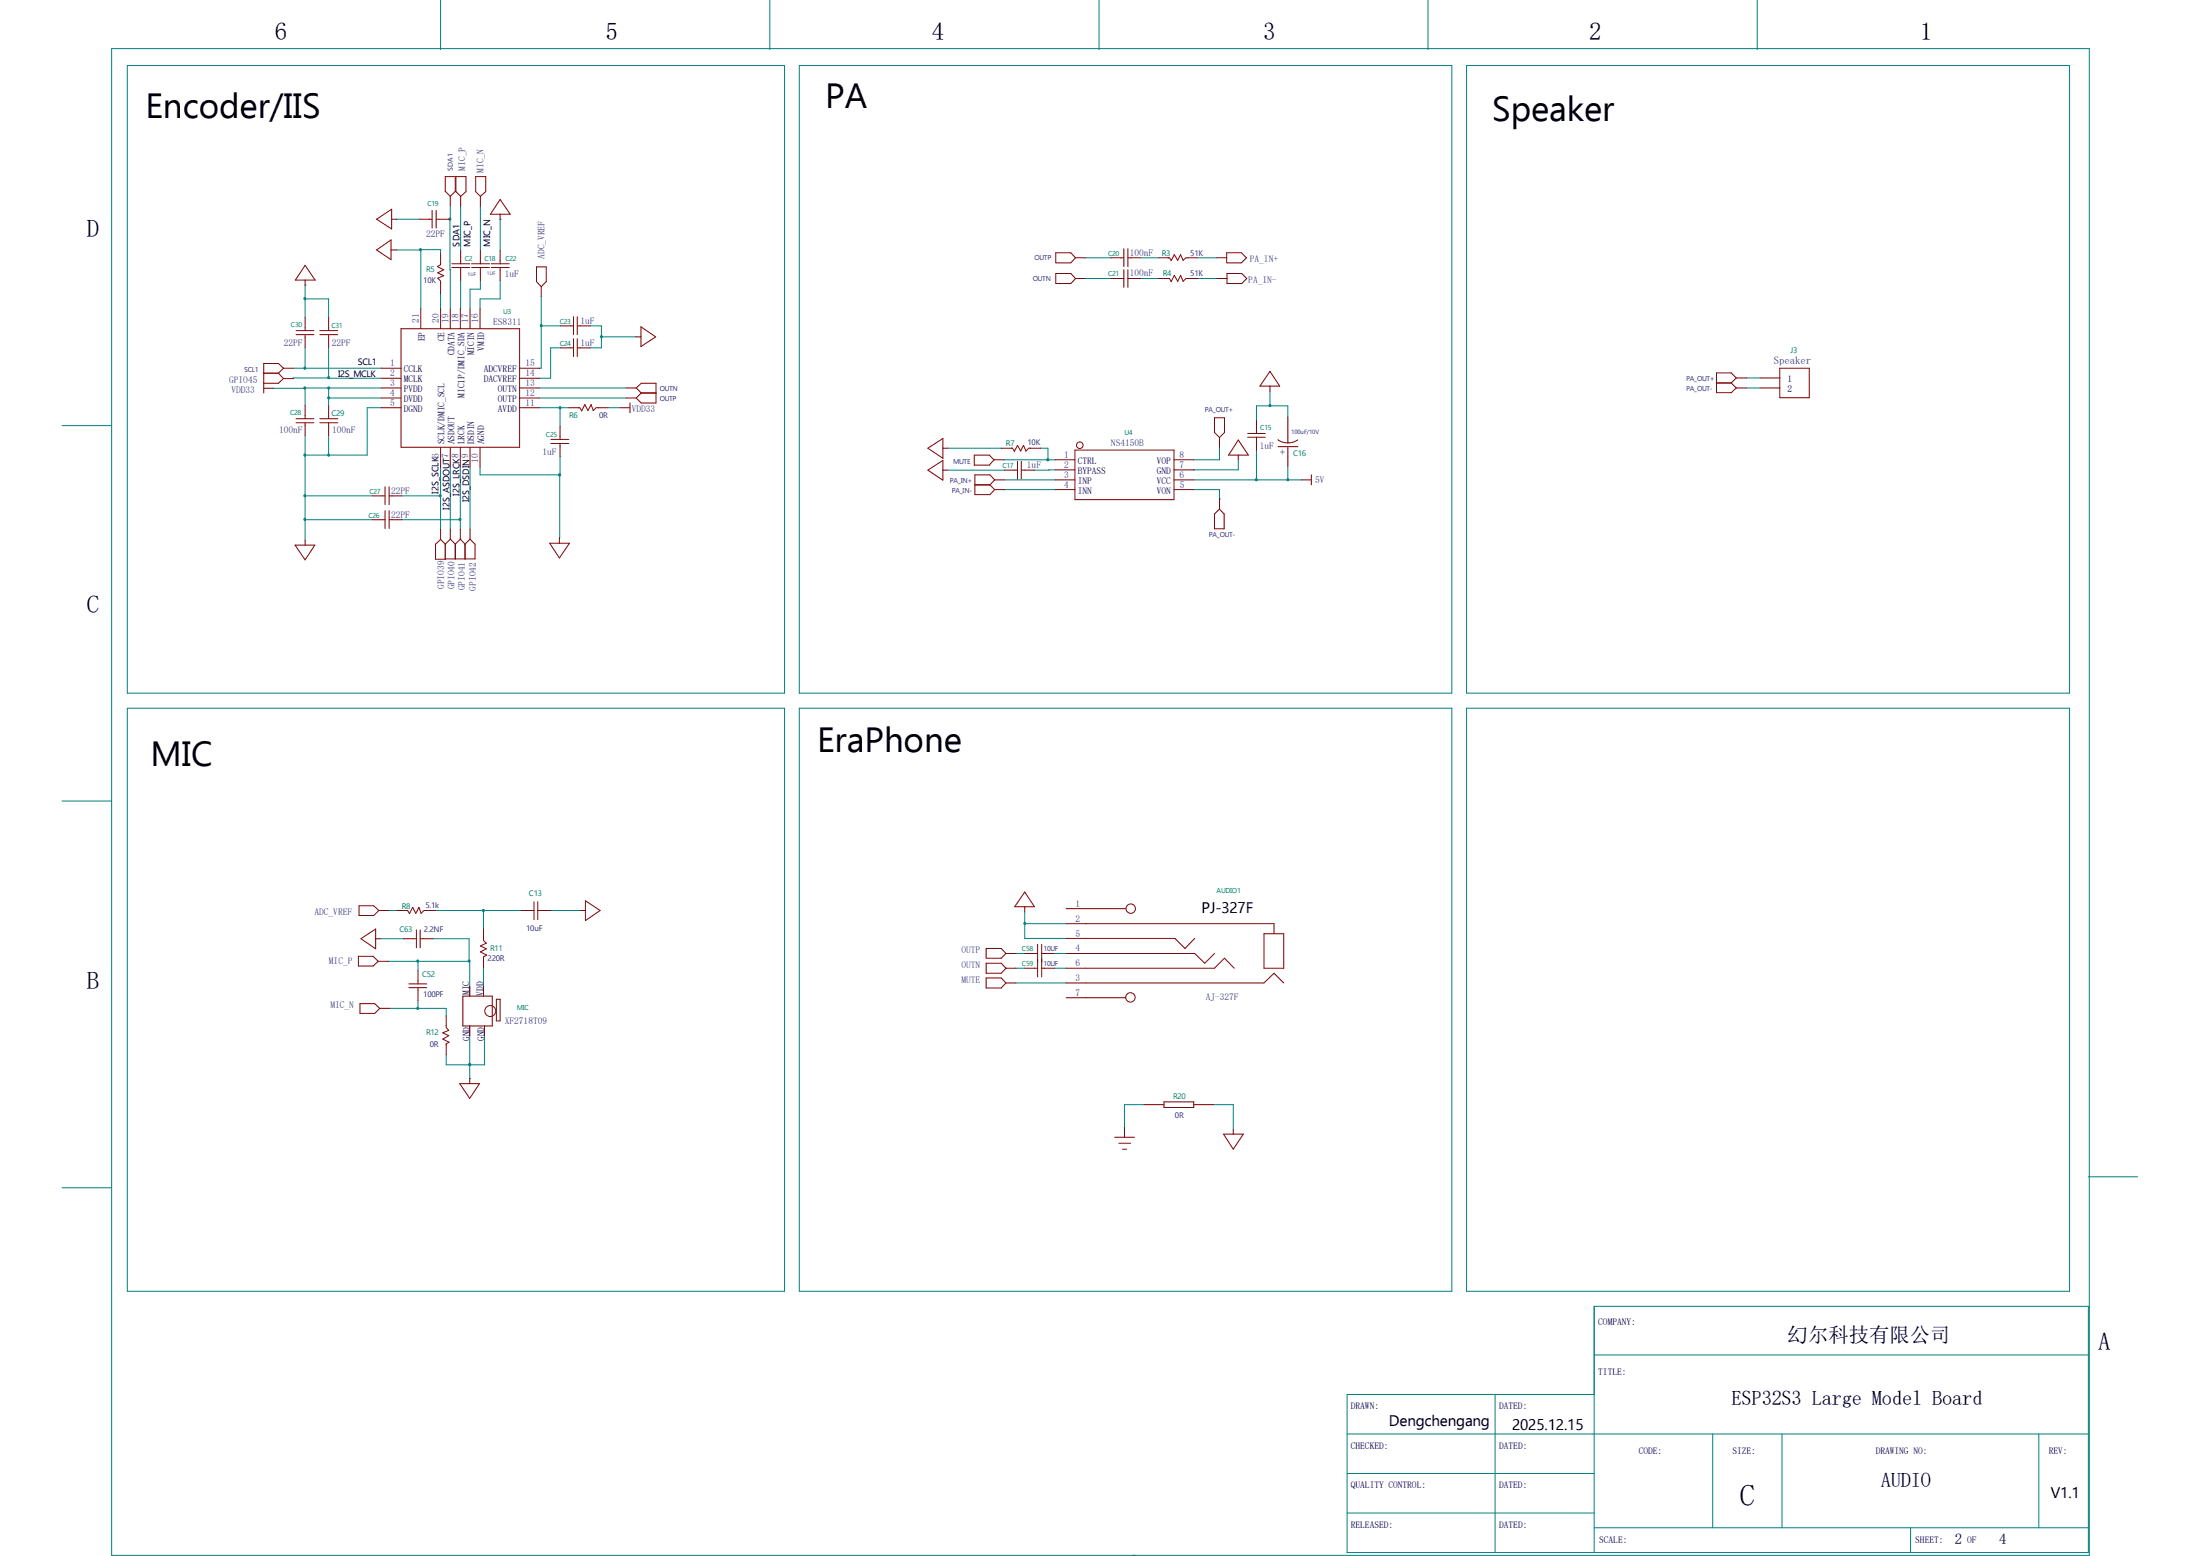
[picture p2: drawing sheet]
<svg xmlns="http://www.w3.org/2000/svg" width="297mm" height="210mm" viewBox="0 0 297 210" stroke-linecap="round" stroke-linejoin="round" font-family="sans-serif">
<g fill="none" stroke="#008080" stroke-width=".14">
<path d="M15.1 6.6h267v203.3h-267zM17.2 8.8h88.7v84.8h-88.7zM59.5 0v6.7M103.9 0v6.7M107.9 8.8h88.1v84.8h-88.1zM148.4 0v6.7M192.8 0v6.7M198 8.8h81.4v84.8h-81.4zM237.2 0v6.7M41.2 38.5h.1M41.2 38.5v4.4M53.5 29.6h3.1"/>
<path d="M53.5 33.7h3.3M59.5 34.2v-.5h-2.7v8M59.5 39.5v2.2M60.6 29.6h.1M60.8 27.8v13.9M62.2 27.9v6M62.2 37.8l-.1 3.9M64.9 37.8v1.2h-1.4v2.7M64.9 27.9v6M67.5 29.6h.1M67.5 37.8v2.5h-2.7v1.4M67.5 29.6v4.3"/>
<path d="M146.5 34.8h3.5M146.5 37.6h3.5M154 34.8h2.4M154 37.6h2.4M161.7 34.8h2.6M161.7 37.6h2.6M8.4 57.4h6.7M36.9 52.4h4.3M39.6 49.7h11.9M41.2 40.3h3.2v2.6M41.2 46.9v2.8M41.2 58.8v14.1"/>
<path d="M44.4 46.9v4.2h7.1M44.4 53.7h7.1M44.4 52.4v2.4M44.4 58.8v2.6M44.4 51h-4.8v.1M51.5 52.4h-10.3v2.4M51.5 55h-1.9v6.4h-8.4M72.8 52.4h11.7M72.8 53.7h11.7M72.8 55h4M73.1 44h2.6M73.1 40v9.7h-.3"/>
<path d="M75.6 55v2.6M75.7 46.9h-1.4v4.2h-1.5M79.7 44h1.5v2.9h-1.5M81.2 45.5h4.7M82.1 55h1.6M171.4 52.8v2M173.9 56.3v-1.5h-4.3v1.9M235.8 52.4h1.8M235.8 51h1.8M41.2 70.1h9M41.2 66.9h9M54.3 70.1h7.8"/>
<path d="M54.3 66.9h5.2M59.5 63v8.5M60.8 63v8.4M62.1 63v8.4M63.5 63v8.4M75.6 64.1l-.1 8.5M75.6 61.6v2.5h-10.8v-1.1M127.9 63.5h7.7M127.9 60.5h7.3M135.6 62.1h6.9M135.6 64.8h6.9M135.6 66.1h6.9"/>
<path d="M140.5 60.5h1v1.6M142.5 63.4l-2.9 .1M161.2 63.4h.1M161.2 64.8h14.5M161.2 66.1h3.4v1.3M164.6 67.4h.1M164.6 60.4v1.7h-3.4M167.2 62.1v1.3h-6M169.6 60.7v4.1M173.9 64.8h.1M173.9 62.9v1.9M17.2 95.6h88.7v78.7h-88.7z"/>
<path d="M107.9 95.6h88.1v78.7h-88.1zM198 95.6h81.4v78.7h-81.4zM8.4 108.1h6.7M51.4 126.7h3.1M52.4 129.8h11v4.7M52.5 122.9h1.1M52.6 136.1h7.6v1M56.4 129.8v1.2M56.4 135v1.1M58.5 126.7h4.8v3.1M58.8 122.9h11.6M63.4 138.5v7.1"/>
<path d="M65.3 122.9h.1M65.3 122.9v2.5M65.3 130.6v3.9M65.4 138.5v5.2h-5.2v-1.3M74.3 122.9h4.1M137.2 128.7h1.1M137.2 130.7h1.1M137.2 132.7h6.7M138.3 123.1v3.6h5.6M138.3 124.7h5.6M142.3 128.7h1.6M142.3 130.7h1.6"/>
<path d="M63.4 145.6h.1M63.4 143.7h.1M154.5 149.1h-2.7v3M163.8 149.1h2.7v3.3M281.9 158.8h6.7M8.4 160.3h6.7M181.9 193.5h100M181.9 198.9h33.3M201.8 188.2v21.3M215.2 188.2h-33.3v21.3h100v-33.2h-66.7v33.2M215.2 182.9h66.7M231.2 193.5v12.7"/>
<path d="M240.6 193.5v12.7M275.3 193.5v12.7M181.9 204.2h33.3M215.2 206.2h66.7M257.9 206.2v3.3"/>
</g>
<g fill="#008080" stroke="#008080" stroke-width=".14">
<circle cx="169.6" cy="64.7" r=".15"/>
<circle cx="141.5" cy="62.1" r=".15"/>
<circle cx="60.7" cy="29.6" r=".14"/>
<circle cx="41.1" cy="49.7" r=".14"/>
<circle cx="44.4" cy="52.4" r=".14"/>
<circle cx="44.4" cy="53.7" r=".14"/>
<circle cx="41.1" cy="66.9" r=".14"/>
<circle cx="41.1" cy="61.4" r=".14"/>
<circle cx="44.4" cy="61.4" r=".14"/>
<circle cx="73.1" cy="43.9" r=".14"/>
<circle cx="75.5" cy="64.1" r=".15"/>
<circle cx="41.1" cy="70.1" r=".14"/>
<circle cx="81.2" cy="45.4" r=".14"/>
<circle cx="56.8" cy="33.7" r=".14"/>
<circle cx="63.4" cy="143.7" r=".14"/>
<circle cx="41.1" cy="52.4" r=".14"/>
<circle cx="75.6" cy="55" r=".14"/>
<circle cx="41.1" cy="40.3" r=".14"/>
<circle cx="44.4" cy="51" r=".14"/>
<circle cx="59.4" cy="66.9" r=".14"/>
<circle cx="62.1" cy="70.1" r=".14"/>
<circle cx="173.9" cy="64.7" r=".14"/>
<circle cx="171.4" cy="54.7" r=".14"/>
<circle cx="65.3" cy="122.9" r=".15"/>
<circle cx="56.4" cy="129.7" r=".14"/>
<circle cx="56.4" cy="136.1" r=".14"/>
<circle cx="63.3" cy="129.7" r=".14"/>
<circle cx="138.3" cy="124.6" r=".14"/>
</g>
<g fill="none" stroke="#800000" stroke-width=".14">
<path d="M41.2 37.8v.7M41.2 35.8l1.3 2h-2.6zM50.8 33.7l2-1.3v2.7zM50.8 29.6l2.1-1.4v2.7zM52.8 33.7h.7M52.9 29.6h.6M56.6 29.6h1.7M58.3 28.4v2.4M58.9 29.6h1.7M58.9 28.4v2.4M59.5 34.2v1.5l-.4 .3 .8 .4-.8 .4 .8 .4-.8 .3 .4 .4M59.5 38v1.5"/>
<path d="M60.1 23.8h1.4v2l-.7 .7-.7-.7zM60.8 26.5v1.3M61 35.6h2.4M61 36.1h2.4M61.6 23.8h1.3v2.1l-.7 .6-.6-.6zM62.2 26.5v1.4M62.2 33.9v1.7M62.2 36.1v1.7M63.7 35.6h2.4M63.7 36.1h2.4M64.2 23.8h1.4v2.1l-.7 .6-.7-.6zM64.9 26.5v1.4"/>
<path d="M64.9 33.9v1.7M64.9 36.1v1.7M66.3 35.6h2.4M66.3 36.1h2.4M67.5 28.9v.7M67.5 33.9v1.7M67.5 36.1v1.7M67.5 26.9l1.4 2h-2.7zM72.4 36h1.3v2l-.6 .7-.7-.7zM73.1 38.7v1.3M142.5 34.1h2.1l.6 .7-.6 .7h-2.1zM142.5 36.9h2.1l.6 .7-.6 .7h-2.1z"/>
<path d="M145.2 34.8h1.3M145.2 37.6h1.3M150 34.8h1.7M150 37.6h1.7M151.7 33.6v2.4M151.7 36.4v2.4M152.3 34.8h1.7M152.3 33.6v2.4M152.3 36.4v2.4M152.3 37.6h1.7M156.4 34.8h1.5l.2 .4 .4-.8 .5 .7 .4-.7 .3 .7 .4-.3M156.4 37.6h1.5l.2 .4 .4-.8 .5 .8 .4-.8 .3 .8 .4-.4"/>
<path d="M160.1 34.8h1.6M160.1 37.6h1.6M164.3 34.8h1.3M164.3 37.6h1.4M165.6 34.1h2l.7 .7-.7 .7h-2zM165.7 36.9h1.9l.7 .7-.7 .7h-1.9zM35.6 50.4h2M35.6 52.4h1.3M37.6 50.4l.7 .7M38.3 49.7h1.3M38.3 51.1l-.7 .6h-2M38.3 49.7l-.7 .7"/>
<path d="M38.3 49.7l-.7-.6h-2v3.9M38.3 51.1h1.3M40 44.6h2.4M40 45.2h2.4M40 56.5h2.4M40 57.1h2.4M41.2 42.9v1.7M41.2 45.2v1.7M41.2 54.8v1.7M41.2 57.1v1.7M43.2 44.6h2.4M43.2 45.2h2.4"/>
<path d="M43.2 56.5h2.4M43.2 57.1h2.4M44.4 42.9v1.7M44.4 45.2v1.7M44.4 54.8v1.7M44.4 57.1v1.7M51.5 49.7h2.6M51.5 51.1h2.6M51.5 52.4h2.6M51.5 53.7h2.6M51.5 55h2.6M54.1 44.4h16v16h-16z"/>
<path d="M56.8 41.7v2.7M59.5 41.7v2.7M60.8 41.7v2.7M62.1 41.7v2.7M63.5 41.7v2.7M64.8 41.7v2.7M70.1 49.7h2.7M70.1 51.1h2.7M70.1 52.4h2.7M70.1 53.7h2.7M70.1 55h2.7M74.4 59.3h2.4"/>
<path d="M74.4 59.9h2.4M75.6 57.6v1.7M75.6 59.9v1.7M75.7 44h1.7M75.7 46.9h1.7M76.8 55h1.5l.2 .5 .5-.9 .4 .8 .4-.8 .3 .8 .4-.4M77.4 42.8v2.4M77.4 45.7v2.4M77.9 44h1.8M77.9 42.8v2.4M77.9 45.7v2.4M77.9 46.9h1.8"/>
<path d="M80.5 55h1.6M83.7 55h1.3M84.5 52.4h1.4M84.5 53.7h1.4M85 54.4v1.3M85.9 45.5h.6M85.9 52.4l.7 .6M85.9 52.4l.7-.7h2v2.7h-2l-.7-.7M86.5 44.1l2 1.4-2 1.3zM86.6 53h2M86.6 53l-.7 .7M164 56.4h1.3v2l-.7 .7-.6-.7z"/>
<path d="M164.6 59.1v1.3M167.2 59.4l1.3 2h-2.6zM168.4 59h2.4M168.4 58.5h2.4M169.6 56.7v1.8M169.6 59v1.7M171.4 52.1v.7M171.4 50.1l1.4 2h-2.7zM173.9 56.3v3.5a2.15 2.15 0 0 1-1.4-.4h.1M175.2 59.4a1.84 1.84 0 0 1-1.3 .3M231.7 51.7h2M233.7 51.7l.7 .7"/>
<path d="M234.4 52.4h1.4M234.4 51h1.4M234.4 51l-.7 .7M234.4 51l-.7-.7h-2v2.7h2l.7-.6M237.6 52.4h2.7M237.6 51h2.7M240.3 49.7h4v4h-4zM39.8 73.6h2.7l-1.3 2zM41.2 72.9v.7M50.2 66.9h1.8M50.2 70.1h1.8M52 65.7v2.4"/>
<path d="M52 68.9v2.4M52.5 66.9h1.8M52.5 65.7v2.4M52.5 68.9v2.4M52.5 70.1h1.8M59.5 60.4v2.6M59.5 71.5v1.3M59.5 72.8l-.7 .6v2.1h1.3v-2.1M59.5 72.8l.6 .6M60.8 60.4v2.6M60.8 71.4v1.4M60.8 72.8l.7 .6"/>
<path d="M60.8 72.8l-.7 .6M61.5 73.4v2M62.1 60.4v2.6M62.1 71.4v1.4M62.1 72.8l.7 .6M62.1 72.8l-.6 .6M62.8 73.4v2M63.5 60.4v2.6M63.5 71.4v1.4M63.5 72.8l.6 .6v2h-4M63.5 72.8l-.7 .6M64.8 60.4v2.6"/>
<path d="M74.2 73.3h2.7l-1.4 2zM75.5 72.6v.7M125.3 60.5l2-1.3v2.6zM125.3 63.5l2-1.4v2.7zM127.3 63.5h.6M127.3 60.5h.6M131.5 61.4h2.1l.6 .7-.6 .7h-2.1zM131.6 65.4h2M133.6 65.4l.7 .7M134.2 62.1h1.4M134.3 64.8h1.3M134.3 66.1h1.3"/>
<path d="M134.3 64.8l-.7 .6M134.3 64.8l-.7-.7h-2v2.7h2l.7-.7M135.2 60.5h1.5l.2 .4 .5-.8 .4 .8 .4-.8 .3 .8 .4-.4M135.6 63.5h1.8M137.4 62.3v2.3M137.9 63.5h1.7M137.9 62.3v2.3M138.9 60.5h1.6M142.5 62.1h2.6M142.5 63.4h2.6M142.5 64.8h2.6M142.5 66.1h2.6"/>
<path d="M145.1 60.7h13.4v6.7h-13.4zM158.5 62.1h2.7M158.5 63.4h2.7M158.5 64.8h2.7M158.5 66.1h2.7M164 69.4l.6-.7 .7 .7v2h-1.3zM164.6 67.4v1.3M167.2 61.4v.7M172.6 60.3h2.6M173.9 60.3v2.6M175.7 64.8h1.3M177 64.1v1.3"/>
<path d="M48.4 129.1h2l.7 .7-.7 .6h-2zM48.5 122.3h2l.6 .6-.6 .7h-2zM48.6 135.5h2l.7 .6-.7 .7h-2zM48.7 126.7l2-1.3v2.7zM50.7 126.7h.7M51.1 129.8h1.3M51.1 122.9h1.4M51.3 136.1h1.3M53.6 122.9h1.4l.3 .4 .4-.8 .4 .8 .5-.8 .3 .8 .3-.4M54.5 126.7h1.7M55.2 132.8h2.4M55.2 133.3h2.4"/>
<path d="M56.2 125.5v2.4M56.4 131v1.8M56.4 133.3v1.7M56.7 126.7h1.8M56.7 125.5v2.4M57.3 122.9h1.5M60.2 138.7l.4 .4-.8 .3 .8 .4-.8 .5 .8 .4-.4 .2v1.5M60.2 137.1v1.5M62.5 134.5h4v4h-4zM63.4 133.1v1.4M63.4 138.5v1.3M65.3 125.4v1.5"/>
<path d="M65.3 127l.4 .3-.8 .4 .8 .4-.8 .4 .8 .4-.4 .3v1.4M65.3 133.1v1.4M65.4 138.5v1.3M67 134.9h.5v2.9h-.5zM70.4 122.9h1.7M72.1 121.7v2.4M72.6 122.9h1.7M72.6 121.7v2.4M78.4 122.9h.6M79 121.6l2 1.3-2 1.3zM133.1 128h2.1l.6 .7-.6 .6h-2.1zM133.1 130h2.1l.6 .7-.6 .7h-2.1z"/>
<path d="M133.1 132h2.1l.6 .7-.6 .6h-2.1zM135.8 128.7h1.4M135.8 130.7h1.4M135.8 132.7h1.4M138.3 128.7h1.8M138.3 130.7h1.8M138.3 122.4v.7M138.3 120.4l1.4 2h-2.7zM140.1 127.5v4.4M140.6 128.7h1.7M140.6 127.5v4.4M140.6 130.7h1.7"/>
<path d="M143.9 128.7h17.4l1.3 1.3 1.4-1.3M143.9 130.7h20.1l1.3-1.4 1.3 1.4M143.9 122.6h8.1M143.9 126.7h14.7l1.4 1.3 1.3-1.3M143.9 132.7h26.7l1.4-1.3 1.3 1.3M143.9 134.7h8.1M143.9 124.7h28.1v1.3M170.6 126h2.7v4.7h-2.7zM62.1 146.3h2.6l-1.3 2zM63.4 145.6v.7M150.5 153.5h2.7M151 154.3h1.7"/>
<path d="M151.6 155.1h.5M151.8 152.1v1.4M154.5 149.1h2.6M157.1 148.7h4.1v.8h-4.1zM161.2 149.1h2.6M165.2 153.1h2.7l-1.4 2zM166.5 152.4v.7"/>
<circle cx="145.8" cy="60.1" r=".44"/>
<circle cx="66.2" cy="136.5" r=".74"/>
<circle cx="152.6" cy="134.6" r=".64"/>
<circle cx="152.7" cy="122.6" r=".64"/>
</g>
<g font-size="4.7">
<text x="19.6" y="16">Encoder/IIS</text>
<text x="111.4" y="14.6">PA</text>
<text x="201.5" y="16.3">Speaker</text>
<text x="110.3" y="101.6">EraPhone</text>
<text x="20.3" y="103.3">MIC</text>
</g>
<text font-size="4.1" x="234.9" y="203.3">C</text>
<g font-size="3.3">
<text x="37.1" y="5.4">6</text>
<text x="81.7" y="5.4">5</text>
<text x="125.8" y="5.4">4</text>
<text x="170.5" y="5.4">3</text>
<text x="214.6" y="5.4">2</text>
<text x="259.2" y="5.4">1</text>
<text x="11.7" y="32">D</text>
<text x="11.7" y="82.8">C</text>
<text x="11.7" y="133.5">B</text>
<text x="283.3" y="182.2">A</text>
</g>
<g font-size="2.8">
<text x="241.3" y="181.1">幻尔科技有限公司</text>
<text x="233.8" y="189.7">ESP32S3 Large Model Board</text>
<text x="253.9" y="200.7">AUDIO</text>
</g>
<g font-size="2.1">
<text x="162.2" y="123.2">PJ-327F</text>
<text x="187.5" y="192.5">Dengchengang</text>
<text x="204.1" y="193">2025.12.15</text>
<text x="276.9" y="202.2">V1.1</text>
</g>
<g font-size="2">
<text x="263.9" y="208.4">2</text>
<text x="269.9" y="208.4">4</text>
</g>
<text font-size="1.4" fill="#00f" x="239.5" y="49.1">Speaker</text>
<text font-size="1.4" x="172.8" y="61.5">+</text>
<g font-size="1.3" fill="#00f">
<text x="62.8" y="23" transform="rotate(-90 62.8 23)">MIC_P</text>
<text x="65.3" y="23.3" transform="rotate(-90 65.3 23.3)">MIC_N</text>
<text x="57.5" y="32">22PF</text>
<text x="73.5" y="34.9" transform="rotate(-90 73.5 34.9)">ADC_VREF</text>
<text x="152.5" y="34.5">100nF</text>
<text x="168.7" y="35.3">PA_IN+</text>
<text x="68.2" y="37.4">1uF</text>
<text x="152.5" y="37.3">100nF</text>
<text x="168.5" y="38.2">PA_IN-</text>
<text x="38.3" y="46.7">22PF</text>
<text x="44.8" y="46.7">22PF</text>
<text x="56.6" y="43.6" transform="rotate(-90 56.6 43.6)">21</text>
<text x="59.2" y="43.6" transform="rotate(-90 59.2 43.6)">20</text>
<text x="60.5" y="43.6" transform="rotate(-90 60.5 43.6)">19</text>
<text x="61.9" y="43.6" transform="rotate(-90 61.9 43.6)">18</text>
<text x="63.2" y="43.6" transform="rotate(-90 63.2 43.6)">17</text>
<text x="64.6" y="43.6" transform="rotate(-90 64.6 43.6)">16</text>
<text x="66.6" y="43.9">ES8311</text>
<text x="78.4" y="43.7">1uF</text>
<text x="78.4" y="46.7">1uF</text>
<text x="30.9" y="51.7">GPIO45</text>
<text x="31.2" y="53">VDD33</text>
<text x="52.7" y="49.4">1</text>
<text x="52.7" y="50.8">2</text>
<text x="52.7" y="52.1">3</text>
<text x="52.7" y="53.4">4</text>
<text x="71" y="53.4">12</text>
<text x="71" y="52.1">13</text>
<text x="71" y="50.8">14</text>
<text x="71" y="49.4">15</text>
<text x="37.7" y="58.4">100nF</text>
<text x="44.8" y="58.4">100nF</text>
<text x="52.7" y="54.8">5</text>
<text x="71" y="54.8">11</text>
<text x="85.3" y="55.5">VDD33</text>
<text x="64.6" y="62.4" transform="rotate(-90 64.6 62.4)">10</text>
<text x="73.2" y="61.4">1uF</text>
<text x="138.6" y="63.2">1uF</text>
<text x="143.7" y="61.8">1</text>
<text x="143.7" y="63.2">2</text>
<text x="143.7" y="64.5">3</text>
<text x="143.7" y="65.8">4</text>
<text x="150" y="60.2">NS4150B</text>
<text x="159.3" y="64.5">6</text>
<text x="159.3" y="63.2">7</text>
<text x="159.3" y="61.8">8</text>
<text x="159.3" y="65.8">5</text>
<text x="170.1" y="60.6">1uF</text>
<text x="177.5" y="65.2">5V</text>
<text x="52.8" y="66.6">22PF</text>
<text x="52.8" y="69.8">22PF</text>
<text x="59.9" y="79.5" transform="rotate(-90 59.9 79.5)">GPIO39</text>
<text x="61.3" y="79.5" transform="rotate(-90 61.3 79.5)">GPIO40</text>
<text x="62.7" y="79.7" transform="rotate(-90 62.7 79.7)">GPIO41</text>
<text x="64.2" y="79.7" transform="rotate(-90 64.2 79.7)">GPIO42</text>
<text x="42.5" y="123.4">ADC_VREF</text>
<text x="145.2" y="122.4">1</text>
<text x="145.2" y="124.4">2</text>
<text x="44.4" y="130.1">MIC_P</text>
<text x="129.8" y="128.7">OUTP</text>
<text x="129.8" y="130.7">OUTN</text>
<text x="145.2" y="128.4">4</text>
<text x="145.2" y="126.4">5</text>
<text x="145.2" y="130.4">6</text>
<text x="44.6" y="136.1">MIC_N</text>
<text x="129.8" y="132.7">MUTE</text>
<text x="145.2" y="132.4">3</text>
<text x="145.2" y="134.4">7</text>
<text x="162.8" y="135">AJ-327F</text>
<text x="68.2" y="138.2">XF2718T09</text>
</g>
<g font-size="1.3">
<text x="57.4" y="46.1" transform="rotate(-90 57.4 46.1)">EP</text>
<text x="60" y="46.1" transform="rotate(-90 60 46.1)">CE</text>
<text x="61.3" y="48" transform="rotate(-90 61.3 48)">CDATA</text>
<text x="64" y="48" transform="rotate(-90 64 48)">MICIN</text>
<text x="65.4" y="47.3" transform="rotate(-90 65.4 47.3)">VMID</text>
<text x="54.5" y="50.2">CCLK</text>
<text x="54.5" y="51.6">MCLK</text>
<text x="54.5" y="52.9">PVDD</text>
<text x="62.7" y="53.7" transform="rotate(-90 62.7 53.7)">MIC1P/DMIC_SDA</text>
<text x="65.3" y="51.6">DACVREF</text>
<text x="65.3" y="50.2">ADCVREF</text>
<text x="67.2" y="52.9">OUTN</text>
<text x="241.3" y="51.6">1</text>
<text x="241.3" y="52.9">2</text>
<text x="54.5" y="54.3">DVDD</text>
<text x="54.5" y="55.6">DGND</text>
<text x="60" y="60" transform="rotate(-90 60 60)">SCLK/DMIC_SCL</text>
<text x="61.3" y="60" transform="rotate(-90 61.3 60)">ASDOUT</text>
<text x="62.7" y="60" transform="rotate(-90 62.7 60)">LRCK</text>
<text x="64" y="60" transform="rotate(-90 64 60)">DSDIN</text>
<text x="65.4" y="60" transform="rotate(-90 65.4 60)">AGND</text>
<text x="67.2" y="55.6">AVDD</text>
<text x="67.2" y="54.3">OUTP</text>
<text x="145.5" y="62.6">CTRL</text>
<text x="145.5" y="64">BYPASS</text>
<text x="145.5" y="65.3">INP</text>
<text x="156.2" y="65.3">VCC</text>
<text x="156.2" y="64">GND</text>
<text x="156.2" y="62.6">VOP</text>
<text x="145.5" y="66.6">INN</text>
<text x="156.2" y="66.6">VON</text>
<text x="63.3" y="134.3" transform="rotate(-90 63.3 134.3)">MIC</text>
<text x="65.2" y="134.4" transform="rotate(-90 65.2 134.4)">VDD</text>
<text x="63.4" y="140.5" transform="rotate(-90 63.4 140.5)">GND</text>
<text x="65.4" y="140.5" transform="rotate(-90 65.4 140.5)">GND</text>
<text x="215.8" y="178.9">COMPANY:</text>
<text x="215.8" y="185.5">TITLE:</text>
<text x="182.4" y="190.2">DRAWN:</text>
<text x="202.4" y="190.2">DATED:</text>
<text x="182.4" y="195.5">CHECKED:</text>
<text x="202.4" y="195.5">DATED:</text>
<text x="221.2" y="196.2">CODE:</text>
<text x="233.9" y="196.2">SIZE:</text>
<text x="253.2" y="196.2">DRAWING NO:</text>
<text x="276.6" y="196.2">REV:</text>
<text x="182.4" y="200.9">QUALITY CONTROL:</text>
<text x="202.4" y="200.9">DATED:</text>
<text x="182.4" y="206.2">RELEASED:</text>
<text x="202.4" y="206.2">DATED:</text>
<text x="215.9" y="208.2">SCALE:</text>
<text x="258.6" y="208.2">SHEET:</text>
<text x="265.6" y="208.2">OF</text>
</g>
<g font-size="1.2">
<text x="62" y="33.3" transform="rotate(-90 62 33.3)">SDA1</text>
<text x="63.5" y="33.3" transform="rotate(-90 63.5 33.3)">MIC_P</text>
<text x="66.2" y="33.3" transform="rotate(-90 66.2 33.3)">MIC_N</text>
<text x="45.6" y="50.8">I2S_MCLK</text>
<text x="48.3" y="49.3">SCL1</text>
<text x="59.2" y="66.6" transform="rotate(-90 59.2 66.6)">I2S_SCLK6</text>
<text x="60.7" y="68.8" transform="rotate(-90 60.7 68.8)">I2S_ASDOUT7</text>
<text x="62" y="66.9" transform="rotate(-90 62 66.9)">I2S_LRCK8</text>
<text x="63.3" y="67.8" transform="rotate(-90 63.3 67.8)">I2S_DSDIN9</text>
</g>
<g font-size="1.1" fill="#008040">
<text x="156.8" y="34.5">R3</text>
<text x="57.5" y="36.7">R5</text>
<text x="157" y="37.3">R4</text>
<text x="241.7" y="47.7">J3</text>
<text x="44.7" y="56.1">C29</text>
<text x="76.8" y="56.4">R6</text>
<text x="135.8" y="60.2">R7</text>
<text x="174.6" y="61.5">C16</text>
<text x="53.9" y="125.9">C63</text>
<text x="54.2" y="122.6">R8</text>
<text x="71.4" y="120.9">C13</text>
<text x="57" y="131.8">C52</text>
<text x="66.2" y="128.3">R11</text>
<text x="57.5" y="139.7">R12</text>
<text x="158.4" y="148.3">R20</text>
</g>
<g font-size="1.1" fill="#00f">
<text x="160.7" y="34.5">51K</text>
<text x="57.1" y="38.2">10K</text>
<text x="160.7" y="37.3">51K</text>
<text x="80.9" y="56.4">0R</text>
<text x="138.7" y="60.1">10K</text>
<text x="57.2" y="125.9">2.2NF</text>
<text x="57.4" y="122.5">5.1k</text>
<text x="71" y="125.7">10uF</text>
<text x="65.8" y="129.8">220R</text>
<text x="57.1" y="134.5">100PF</text>
<text x="58" y="141.3">0R</text>
<text x="158.6" y="150.8">0R</text>
</g>
<g font-size="1" fill="#00f">
<text x="61.1" y="23.1" transform="rotate(-90 61.1 23.1)">SDA1</text>
<text x="139.7" y="35.1">OUTP</text>
<text x="139.4" y="38">OUTN</text>
<text x="33" y="50.2">SCL1</text>
<text x="89.1" y="52.8">OUTN</text>
<text x="227.6" y="51.4">PA_OUT+</text>
<text x="227.6" y="52.7">PA_OUT-</text>
<text x="89.1" y="54.1">OUTP</text>
<text x="162.6" y="55.7">PA_OUT+</text>
<text x="128.2" y="65.2">PA_IN+</text>
<text x="128.7" y="62.6">MUTE</text>
<text x="128.5" y="66.5">PA_IN-</text>
<text x="163.2" y="72.5">PA_OUT-</text>
<text x="140.9" y="128.4">10UF</text>
<text x="140.9" y="130.4">10UF</text>
</g>
<g font-size="1" fill="#008040">
<text x="57.7" y="27.9">C19</text>
<text x="62.7" y="35.2">C2</text>
<text x="65.4" y="35.2">C18</text>
<text x="68.2" y="35.2">C22</text>
<text x="149.6" y="34.5">C20</text>
<text x="149.6" y="37.3">C21</text>
<text x="39.3" y="44.1">C30</text>
<text x="44.7" y="44.3">C31</text>
<text x="67.9" y="42.4">U3</text>
<text x="75.6" y="43.7">C23</text>
<text x="75.6" y="46.7">C24</text>
<text x="39.2" y="56">C28</text>
<text x="73.7" y="58.9">C25</text>
<text x="151.8" y="58.8">U4</text>
<text x="170.1" y="58">C15</text>
<text x="135.3" y="63.2">C17</text>
<text x="49.7" y="69.8">C26</text>
<text x="49.9" y="66.6">C27</text>
<text x="164.3" y="120.5">AUDIO1</text>
<text x="138" y="128.4">C58</text>
<text x="138" y="130.4">C59</text>
<text x="69.8" y="136.3">MIC</text>
</g>
<text font-size=".8" fill="#00f" x="174.3" y="58.5">100uF/10V</text>
<g font-size=".7" fill="#00f">
<text x="63.1" y="37.3">1UF</text>
<text x="65.7" y="37.1">1UF</text>
</g>
</svg>
